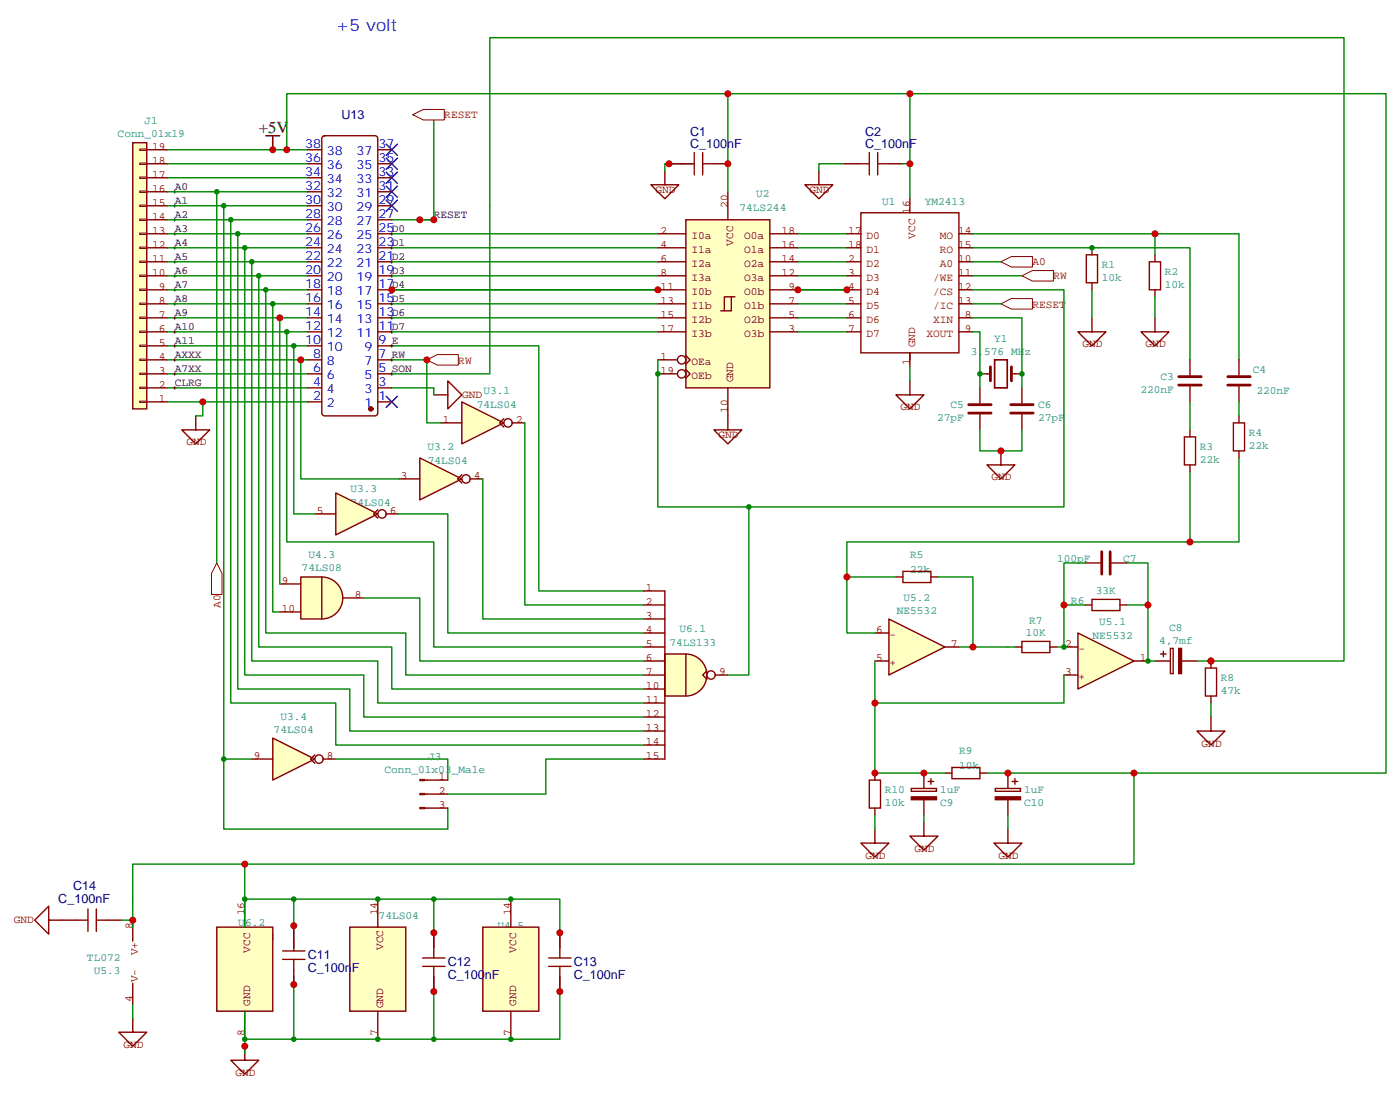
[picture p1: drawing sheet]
<svg xmlns="http://www.w3.org/2000/svg" width="353mm" height="275mm" viewBox="0 0 353 275" stroke-linecap="round" stroke-linejoin="round" font-family="sans-serif">
<path d="M116.3 101.2l10.6 5.3-10.6 5.3z" fill="#ffffc2" stroke="#850000" stroke-width=".35"/>
<g fill="none" stroke="#850000" stroke-width=".35">
<path d="M111.1 106.5h5.2M126.9 105.4l-1 1.1 1 1.1M129 106.5h3.2"/>
<circle cx="128" cy="106.5" r="1.06"/>
</g>
<path d="M105.8 115.3l10.5 5.3-10.5 5.3z" fill="#ffffc2" stroke="#850000" stroke-width=".35"/>
<g fill="none" stroke="#850000" stroke-width=".35">
<path d="M116.3 119.6l-1 1 1 1.1M100.5 120.6h5.3M118.5 120.6h3.1"/>
<circle cx="117.4" cy="120.6" r="1.06"/>
</g>
<path d="M84.6 124.1l10.6 5.3-10.6 5.3z" fill="#ffffc2" stroke="#850000" stroke-width=".35"/>
<g fill="none" stroke="#850000" stroke-width=".35">
<path d="M109.3 99.4h3.5v-3.5l3.5 3.5-3.5 3.6v-3.6M79.3 129.4h5.3M95.2 128.4l-1.1 1 1.1 1.1M97.3 129.4h3.2"/>
<circle cx="96.2" cy="129.4" r="1.06"/>
</g>
<path d="M104 28.9h5.3v26.5h-10.6M54.6 48.3h22.9M56.4 51.8h21.1M58.1 55.4h19.4M59.9 58.9h17.6M98.7 87.1h37v61.7h26.5M98.7 97.7h10.6v1.7" fill="none" stroke="#008500" stroke-width=".35"/>
<g fill="#ffffc2" stroke="#850000" stroke-width=".35">
<path d="M81.1 145.3a5.3 5.3 0 0 1 5.3 5.3 5.3 5.3 0 0 1-5.3 5.3z"/>
<path d="M75.8 145.3h5.3v10.6h-5.3z"/>
</g>
<path d="M70.5 154.1h5.3M70.5 147.1h5.3M86.4 150.6h5.3" fill="none" stroke="#850000" stroke-width=".35"/>
<g fill="none" stroke="#000" stroke-width=".25">
<path d="M43.7 58.9h.7M43.7 55.4h.7M43.7 51.8h.7M43.7 48.3h.7M44 47.9v.7M44 51.5v.7M44 55v.7M44 58.5v.7M98.4 58.9h.7M98.7 58.5v.7M108.9 55.4h.7M109.3 55v.7"/>
<path d="M43.7 76.5h.7M43.7 73h.7M43.7 69.5h.7M43.7 65.9h.7M43.7 62.4h.7M44 62.1v.7M44 65.6v.7M44 69.1v.7M44 72.6v.7M44 76.2v.7M98.4 76.5h.7M98.4 73h.7"/>
<path d="M98.4 69.5h.7M98.4 65.9h.7M98.4 62.4h.7M98.7 62.1v.7M98.7 65.6v.7M98.7 69.1v.7M98.7 72.6v.7M98.7 76.2v.7M98.7 79.7v.7M98.4 90.6h.7M98.4 87.1h.7M98.4 83.6h.7"/>
<path d="M98.4 80h.7M98.7 83.2v.7M98.7 86.7v.8M98.7 90.3v.7"/>
</g>
<path d="M54.6 48.3v93.5M61.7 62.4h15.8M63.4 65.9h14.1M65.2 69.5h12.3M68.7 76.5v77.6h1.8M72.2 83.6h5.3M75.8 90.6v30h24.7M77.5 87.1h-3.5v42.3h5.3M98.7 90.6h8.8v15.9h3.6M188.7 127.7v42.3h-5.3" fill="none" stroke="#008500" stroke-width=".35"/>
<path d="M54.6 233.5h14.1v21.2h-14.1z" fill="#ffffc2" stroke="#850000" stroke-width=".35"/>
<path d="M49.3 104.7v3.6h3.5l-3.5 3.5-3.5-3.5h3.5M61.7 226.4v7.1M61.7 254.7v7M61.7 263.5v3.5h3.5l-3.5 3.5-3.6-3.5h3.6" fill="none" stroke="#850000" stroke-width=".35"/>
<path d="M33.4 226.4v-8.8h28.3v8.8h12.3v12.4M74 245.9v15.8h-12.3v3.6" fill="none" stroke="#008500" stroke-width=".35"/>
<path d="M98.4 94.2h.7M98.7 93.8v.7" fill="none" stroke="#000" stroke-width=".25"/>
<path d="M97.3 36.3l2.8 2.8M97.3 39.8l2.8 2.9M100.1 36.3l-2.8 2.8M100.1 39.8l-2.8 2.9M97.3 43.4l2.8 2.8M97.3 46.9l2.8 2.8M97.3 50.4l2.8 2.8M100.1 43.4l-2.8 2.8M100.1 46.9l-2.8 2.8M100.1 50.4l-2.8 2.8M97.3 99.8l2.8 2.8M100.1 99.8l-2.8 2.8" fill="none" stroke="#000085" stroke-width=".35"/>
<path d="M68.7 185.9l10.6 5.3-10.6 5.3z" fill="#ffffc2" stroke="#850000" stroke-width=".35"/>
<g fill="none" stroke="#850000" stroke-width=".35">
<path d="M63.4 191.2h5.3M79.3 190.1l-1.1 1.1 1.1 1M81.4 191.2h3.2"/>
<circle cx="80.4" cy="191.2" r="1.06"/>
</g>
<g fill="#fff" stroke="#850000" stroke-width=".25">
<path d="M54.6 141.8l1.3 2.6v5.3h-2.6v-5.3z"/>
<path d="M104 28.9l2.6-1.3h5.3v2.6h-5.3z"/>
<path d="M107.5 90.6l2.7-1.3h5.3v2.7h-5.3z"/>
</g>
<path d="M229.2 23.6v26.5M201 58.9h12.4M212.7 41.2h-6.4v1.8M201 73h12.4M201 76.5h12.4M201 69.5h12.4M201 65.9h12.4M201 62.4h12.4M201 80h12.4M201 83.6h12.4M229.2 88.9v1.7M229.2 92.4v3.5" fill="none" stroke="#008500" stroke-width=".35"/>
<g fill="none" stroke="#850000" stroke-width=".35">
<path d="M206.3 43v3.5h3.5l-3.5 3.6-3.5-3.6h3.5M213.4 58.9h3.5M216.9 53.6h24.7v35.3h-24.7zM229.2 50.1v3.5M241.6 58.9h3.5M213.4 65.9h3.5M213.4 69.5h3.5M213.4 73h3.5M213.4 76.5h3.5M213.4 62.4h3.5M241.6 65.9h3.5M241.6 69.5h3.5"/>
<path d="M241.6 73h3.5M241.6 76.5h3.5M241.6 62.4h3.5M213.4 80h3.5M213.4 83.6h3.5M229.2 95.9v3.5h3.6l-3.6 3.6-3.5-3.6h3.5M229.2 88.9v3.5M241.6 80h3.5M241.6 83.6h3.5"/>
</g>
<path d="M257.5 69.5l2.6-1.4h5.3v2.7h-5.3z" fill="#fff" stroke="#850000" stroke-width=".25"/>
<path d="M245.1 69.5h12.4" fill="none" stroke="#008500" stroke-width=".35"/>
<path d="M252.2 65.9l2.6-1.3h5.3v2.7h-5.3z" fill="#fff" stroke="#850000" stroke-width=".25"/>
<path d="M245.1 65.9h7.1" fill="none" stroke="#008500" stroke-width=".35"/>
<path d="M252.2 76.5l2.6-1.3h5.3v2.6h-5.3z" fill="#fff" stroke="#850000" stroke-width=".25"/>
<path d="M245.1 58.9h67v31.7M291 58.9v5.3M245.1 62.4h54.7v28.2M245.1 76.5h7.1M275.1 73v7M291 74.8v5.2M245.1 80h12.4v17.7M245.1 83.6h1.8v14.1M246.9 108.3v5.3h10.6v-5.3" fill="none" stroke="#008500" stroke-width=".35"/>
<g fill="none" stroke="#850000" stroke-width=".35">
<path d="M273.7 64.2h2.8v7h-2.8zM275.1 62.4v1.8M275.1 71.2v1.8M289.6 65.9h2.8v7.1h-2.8zM291 64.2v1.7M291 73v1.8M246.9 94.2h2.6M246.9 97.7v3.9M254.8 94.2h2.7M257.5 97.7v3.9M275.1 80v3.6h3.5l-3.5 3.5-3.5-3.5h3.5M291 80v3.6h3.5l-3.5 3.5-3.6-3.5h3.6"/>
<path d="M246.9 104.4v3.9M252.2 113.6v3.5h3.5l-3.5 3.5-3.6-3.5h3.6M257.5 104.4v3.9"/>
</g>
<path d="M250.6 90.6h3.2v7.1h-3.2z" fill="none" stroke="#850000" stroke-width=".42"/>
<path d="M249.5 92.4v3.5M254.8 92.4v3.5M244.1 104h5.6M244.1 101.9h5.6M254.6 104h5.7M254.6 101.9h5.7" fill="none" stroke="#850000" stroke-width=".71"/>
<path d="M223.9 155.9l14.2 7-14.2 7.1z" fill="#ffffc2" stroke="#850000" stroke-width=".35"/>
<path d="M220.4 159.4h3.5M220.4 166.5h3.5M238.1 162.9h3.5M255.7 162.9h1.8M257.5 161.5h7v2.9h-7zM264.5 162.9h1.8" fill="none" stroke="#850000" stroke-width=".35"/>
<path d="M241.6 162.9h12.3" fill="none" stroke="#008500" stroke-width=".35"/>
<path d="M271.6 159.4l14.1 7.1-14.1 7z" fill="#ffffc2" stroke="#850000" stroke-width=".35"/>
<g fill="none" stroke="#850000" stroke-width=".35">
<path d="M273.3 152.4h1.8M275.1 151h7.1v2.8h-7.1zM282.2 152.4h1.7M268 162.9h3.6M268 170h3.6M285.7 166.5h3.5M291 166.5h3.9M292.4 164.7h1.4M293.1 164v1.4M294.9 163.3h.7v6.4h-.7zM297.7 166.5h3.9M303.7 168.2h2.8v7.1h-2.8z"/>
<path d="M305.1 166.5v1.7M305.1 175.3v1.8M219 196.5h2.8v7h-2.8zM220.4 194.7v1.8M305.1 180.6v3.5h3.5l-3.5 3.5-3.5-3.5h3.5M220.4 208.8v3.5h3.5l-3.5 3.6-3.5-3.6h3.5M220.4 203.5v1.8M232.8 207v3.6h3.5l-3.5 3.5-3.6-3.5h3.6M253.9 208.8v3.5h3.6l-3.6 3.6-3.5-3.6h3.5M33.4 231.7v5.3M33.4 256.4v3.6h3.6l-3.6 3.5-3.5-3.5h3.5M33.4 247.6v5.3"/>
</g>
<path d="M273.3 152.4h-5.3v10.5h-1.7M283.9 152.4h5.3v14.1h1.8M253.9 162.9h1.8M305.1 177.1v3.5M220.4 205.3v3.5M33.4 226.4v7.1M33.4 252.9v3.5" fill="none" stroke="#008500" stroke-width=".35"/>
<path d="M297 163.3h.7v6.4h-.7z" fill="#850000" stroke="#850000" stroke-width=".35"/>
<path d="M172.8 55.4h21.2v42.3h-21.2z" fill="#ffffc2" stroke="#850000" stroke-width=".35"/>
<g fill="none" stroke="#850000" stroke-width=".35">
<path d="M165.7 58.9h7.1M167.5 43v3.5h3.5l-3.5 3.6-3.5-3.6h3.5M183.4 48.3v7.1M194 58.9h7M165.7 73h7.1M165.7 69.5h7.1M165.7 76.5h7.1M165.7 65.9h7.1M165.7 62.4h7.1M184.3 74.8h-1.8v3.5M185.1 74.8h-.8v3.5h-2.7M194 73h7"/>
<path d="M194 69.5h7M194 76.5h7M194 65.9h7M194 62.4h7M165.7 90.6h5M165.7 80h7.1M165.7 83.6h7.1M165.7 94.2h5M172.8 89.6l1 1-1 1.1M172.8 93.1l1 1.1-1 1M183.4 97.7v10.6h3.5l-3.5 3.5-3.6-3.5h3.6M194 80h7"/>
<path d="M194 83.6h7"/>
<circle cx="171.7" cy="94.2" r="1.06"/>
<circle cx="171.7" cy="90.6" r="1.06"/>
</g>
<path d="M183.4 23.6v24.7M98.7 58.9h67M174.6 41.2h-7.1v1.8M98.7 76.5h67M98.7 73h67M98.7 69.5h67M98.7 65.9h67M98.7 62.4h67M245.1 73h22.9v54.7h-102.3v-37.1M98.7 83.6h67M98.7 80h67" fill="none" stroke="#008500" stroke-width=".35"/>
<path d="M88.1 233.5h14.1v21.2h-14.1z" fill="#ffffc2" stroke="#850000" stroke-width=".35"/>
<path d="M95.2 226.4v7.1M95.2 254.7v7" fill="none" stroke="#850000" stroke-width=".35"/>
<path d="M74 226.4h35.3v12.4M109.3 245.9v15.8h-35.3" fill="none" stroke="#008500" stroke-width=".35"/>
<path d="M121.6 233.5h14.1v21.2h-14.1z" fill="#ffffc2" stroke="#850000" stroke-width=".35"/>
<path d="M128.7 226.4v7.1M128.7 254.7v7" fill="none" stroke="#850000" stroke-width=".35"/>
<path d="M109.3 226.4h31.7v12.4M141 245.9v15.8h-31.7" fill="none" stroke="#008500" stroke-width=".35"/>
<path d="M33.4 35.9h3.6v67.1h-3.6z" fill="#ffffc2" stroke="#850000" stroke-width=".35"/>
<g fill="none" stroke="#850000" stroke-width=".25">
<path d="M35.2 37.5h1.8v.4h-1.8zM35.2 41.1h1.8v.3h-1.8zM35.2 44.6h1.8v.3h-1.8zM35.2 48.1h1.8v.4h-1.8zM35.2 51.6h1.8v.4h-1.8zM35.2 55.2h1.8v.3h-1.8zM35.2 58.7h1.8v.4h-1.8zM35.2 62.2h1.8v.4h-1.8zM35.2 65.8h1.8v.3h-1.8zM35.2 69.3h1.8v.3h-1.8zM35.2 72.8h1.8v.4h-1.8zM35.2 76.3h1.8v.4h-1.8z"/>
<path d="M35.2 79.9h1.8v.3h-1.8zM35.2 83.4h1.8v.3h-1.8zM35.2 86.9h1.8v.4h-1.8zM35.2 90.5h1.8v.3h-1.8zM35.2 94h1.8v.3h-1.8zM35.2 97.5h1.8v.4h-1.8zM35.2 101h1.8v.4h-1.8z"/>
</g>
<g fill="none" stroke="#850000" stroke-width=".35">
<path d="M37 37.7h5.3M37 58.9h5.3M37 55.4h5.3M37 51.8h5.3M37 48.3h5.3M37 44.8h5.3M37 41.2h5.3M37 69.5h5.3M37 65.9h5.3M37 62.4h5.3M37 76.5h5.3M37 73h5.3"/>
<path d="M37 97.7h5.3M37 94.2h5.3M37 90.6h5.3M37 87.1h5.3M37 83.6h5.3M37 80h5.3M37 101.2h5.3"/>
</g>
<g fill="none" stroke="#008500" stroke-width=".35">
<path d="M42.3 37.7h35.2M42.3 58.9h17.6M42.3 41.2h35.2M42.3 44.8h35.2M42.3 48.3h12.3M42.3 51.8h14.1M42.3 55.4h15.8M42.3 62.4h19.4M42.3 65.9h21.1M42.3 69.5h22.9M42.3 76.5h26.4M42.3 94.2h35.2"/>
<path d="M51.1 101.2h26.4"/>
</g>
<g fill="#ffffc2" stroke="#850000" stroke-width=".35">
<path d="M172.8 164.7a5.3 5.3 0 0 1 5.3 5.3 5.3 5.3 0 0 1-5.3 5.3z"/>
<path d="M167.5 164.7h5.3v10.6h-5.3z"/>
</g>
<g fill="none" stroke="#850000" stroke-width=".35">
<path d="M299.8 90.6v3.9M299.8 97.3v3.9M312.1 90.6v3.9M312.1 97.3v3.9M298.4 110h2.8v7.1h-2.8zM299.8 108.3v1.7M299.8 117.1v1.8M310.7 106.5h2.8v7.1h-2.8zM312.1 104.7v1.8M312.1 113.6v1.7M162.2 148.8h5.3v42.4h-5.3M162.2 152.4h5.3"/>
<path d="M162.2 155.9h5.3M162.2 159.4h5.3M225.7 145.3h1.8M227.5 143.9h7v2.8h-7zM234.5 145.3h1.8M273.3 141.8h3.9M280 141.8h3.9M162.2 173.5h5.3M162.2 177.1h5.3M162.2 162.9h5.3M162.2 166.5h5.3M162.2 170h5.3"/>
<path d="M178.1 168.9l-1.1 1.1 1.1 1.1M180.2 170h3.2M107 200h5.8M107 196.5h5.8M162.2 180.6h5.3M162.2 184.1h5.3M162.2 187.6h5.3M229.6 198.6h6.3v.7h-6.3zM232.8 194.7v3.9M233.8 196.8h1.4M234.5 196.1v1.4M238.1 194.7h1.7"/>
<path d="M239.8 193.3h7.1v2.8h-7.1zM246.9 194.7h1.7M250.8 198.6h6.3v.7h-6.3zM253.9 194.7v3.9M255 196.8h1.4M255.7 196.1v1.4M107 203.5h5.8M232.8 201.4v3.9M253.9 201.4v3.9M12.3 231.7v-3.5l-3.6 3.5 3.6 3.6v-3.6h3.5"/>
<circle cx="179.1" cy="170" r="1.06"/>
</g>
<g fill="none" stroke="#008500" stroke-width=".35">
<path d="M56.4 51.8v139.4M58.1 55.4v121.7h26.5v10.5h77.6M59.9 58.9v114.6h28.2v10.6h74.1M42.3 73h24.7M61.7 62.4v107.6h30v10.6h70.5M63.4 65.9v100.6h31.8v10.6h67M65.2 69.5v93.4h33.5v10.6h63.5M67 73v86.4h35.2v10.6h60M67 73h10.5M68.7 76.5h8.8M98.7 73h67M201 73h12.4"/>
<path d="M42.3 83.6h29.9v52.9h37.1v26.4h52.9M42.3 87.1h31.7M42.3 97.7h35.2M42.3 90.6h35.2M42.3 80h35.2M70.5 80v67.1M98.7 94.2h24.7v-84.7h215.2v157h-37M42.3 101.2h8.8v3.5h-1.8M132.2 106.5v45.9h30M100.5 129.4h12.3v30h49.4M121.6 120.6v35.3h40.6M91.7 150.6h14.1v15.9h56.4"/>
<path d="M56.4 191.2v17.6h56.4v-5.3M56.4 191.2h7M84.6 191.2h28.2v5.3M162.2 191.2h-24.7v8.8h-24.7"/>
</g>
<g fill="#850000" stroke="#850000" stroke-width=".25">
<path d="M105.8 203.3h1.2v.4h-1.2z"/>
<path d="M105.8 199.8h1.2v.4h-1.2z"/>
<path d="M105.8 196.3h1.2v.3h-1.2z"/>
</g>
<path d="M44 79.7v.7M43.7 80h.7M43.7 83.6h.7M43.7 87.1h.7M43.7 90.6h.7M43.7 94.2h.7M43.7 97.7h.7M44 83.2v.7M44 86.7v.8M44 90.3v.7M44 93.8v.7M44 97.3v.7" fill="none" stroke="#000" stroke-width=".25"/>
<g fill="#850000" stroke="#850000" stroke-width=".35">
<path d="M250.8 200.7h6.3v.7h-6.3z"/>
<path d="M229.6 200.7h6.3v.7h-6.3z"/>
</g>
<path d="M297 94.9h5.6M297 97h5.6M309.3 94.9h5.7M309.3 97h5.7M277.6 139v5.6M279.7 139v5.6" fill="none" stroke="#850000" stroke-width=".71"/>
<g fill="none" stroke="#008700" stroke-width=".35">
<path d="M72.2 37.7v-14.1h277v171.1h-100.6M105.8 55.4h3.5M227.5 41.2h1.7M299.8 118.9v17.6h-86.4v22.9h7M299.8 101.2v7.1M312.1 115.3v21.2h-12.3M312.1 101.2v3.5M213.4 145.3h12.3M236.3 145.3h8.8v17.6M273.3 141.8h-5.3v10.6M283.9 141.8h5.3v10.6M220.4 166.5v10.6h47.6v-7.1"/>
<path d="M220.4 177.1v17.6h17.7M285.7 194.7v22.9h-224M232.8 205.3v1.7M253.9 205.3v3.5M30.6 231.7h2.8M61.7 226.4v7.1M61.7 254.7v7"/>
</g>
<g fill="none" stroke="#a10000" stroke-width=".35">
<path d="M174.9 38.4v5.7M177 38.4v5.7M219 38.4v5.7M221.1 38.4v5.7M172.1 41.2h2.8M177 41.2h2.8M216.2 41.2h2.8M221.1 41.2h2.8M19.3 231.7h2.9M22.2 228.9v5.7M24.3 231.7h2.8M24.3 228.9v5.7"/>
<path d="M71.2 239.5h5.6M74 236.7v2.8M109.3 238.4v2.9M141 238.4v2.9M71.2 241.6h5.6M74 241.6v2.8M106.5 241.3h5.6M106.5 243.4h5.6M109.3 243.4v2.8M138.2 241.3h5.7M138.2 243.4h5.7M141 243.4v2.8"/>
</g>
<g fill="none" stroke="#870000" stroke-width=".35">
<path d="M77.5 37.7h3.6M81.3 34.4l.5-.2h12.7a.71 .71 0 0 1 .7 .7v69.1l-.3 .5-.4 .2h-12.7l-.5-.2-.2-.5v-69.1zM95.2 37.7h3.5M77.5 41.2h3.6M77.5 44.8h3.6M77.5 48.3h3.6M77.5 51.8h3.6M77.5 55.4h3.6M77.5 58.9h3.6M95.2 41.2h3.5M95.2 44.8h3.5M95.2 48.3h3.5"/>
<path d="M95.2 51.8h3.5M95.2 55.4h3.5M95.2 58.9h3.5M168.6 41.2h3.5M179.8 41.2h3.6M212.7 41.2h3.5M223.9 41.2h3.6M77.5 76.5h3.6M77.5 62.4h3.6M77.5 73h3.6M77.5 65.9h3.6M77.5 69.5h3.6"/>
<path d="M95.2 76.5h3.5M95.2 62.4h3.5M95.2 73h3.5M95.2 65.9h3.5M95.2 69.5h3.5M77.5 97.7h3.6M77.5 94.2h3.6M77.5 90.6h3.6M77.5 87.1h3.6M77.5 83.6h3.6M77.5 80h3.6M95.2 97.7h3.5"/>
<path d="M95.2 94.2h3.5M95.2 90.6h3.5M95.2 87.1h3.5M95.2 83.6h3.5M95.2 80h3.5M77.5 101.2h3.6M95.2 101.2h3.5M15.8 231.7h3.5M27.1 231.7h3.5M74 233.2v3.5M109.3 234.9v3.5M141 234.9v3.5"/>
<path d="M74 244.4v3.6M109.3 246.2v3.5M141 246.2v3.5"/>
</g>
<path d="M67 34.2h3.5M68.7 34.2v3.5" fill="none" stroke="#000" stroke-width=".35"/>
<circle cx="93.4" cy="103" r=".53" fill="#870000" stroke="#870000" stroke-width=".35"/>
<g fill="#008500">
<circle cx="61.7" cy="226.4" r=".71"/>
<circle cx="61.7" cy="261.7" r=".71"/>
<circle cx="257.5" cy="94.2" r=".71"/>
<circle cx="246.9" cy="94.2" r=".71"/>
<circle cx="275.1" cy="62.4" r=".71"/>
<circle cx="268" cy="162.9" r=".71"/>
<circle cx="289.2" cy="166.5" r=".71"/>
<circle cx="165.7" cy="94.2" r=".71"/>
<circle cx="305.1" cy="166.5" r=".71"/>
<circle cx="188.7" cy="127.7" r=".71"/>
<circle cx="74" cy="226.4" r=".71"/>
<circle cx="74" cy="261.7" r=".71"/>
<circle cx="95.2" cy="226.4" r=".71"/>
<circle cx="95.2" cy="261.7" r=".71"/>
<circle cx="109.3" cy="226.4" r=".71"/>
<circle cx="109.3" cy="261.7" r=".71"/>
<circle cx="128.7" cy="261.7" r=".71"/>
<circle cx="54.6" cy="48.3" r=".71"/>
<circle cx="56.4" cy="51.8" r=".71"/>
<circle cx="58.1" cy="55.4" r=".71"/>
<circle cx="59.9" cy="58.9" r=".71"/>
<circle cx="61.7" cy="62.4" r=".71"/>
<circle cx="68.7" cy="76.5" r=".71"/>
<circle cx="56.4" cy="191.2" r=".71"/>
<circle cx="51.1" cy="101.2" r=".71"/>
<circle cx="67" cy="73" r=".71"/>
<circle cx="72.2" cy="83.6" r=".71"/>
<circle cx="74" cy="87.1" r=".71"/>
<circle cx="70.5" cy="80" r=".71"/>
<circle cx="128.7" cy="226.4" r=".71"/>
</g>
<g fill="#c00">
<circle cx="299.8" cy="136.5" r=".88"/>
<circle cx="213.4" cy="145.3" r=".88"/>
<circle cx="245.1" cy="162.9" r=".88"/>
<circle cx="289.2" cy="152.4" r=".88"/>
<circle cx="268" cy="152.4" r=".88"/>
<circle cx="220.4" cy="177.1" r=".88"/>
<circle cx="220.4" cy="194.7" r=".88"/>
<circle cx="232.8" cy="194.7" r=".88"/>
<circle cx="253.9" cy="194.7" r=".88"/>
<circle cx="33.4" cy="231.7" r=".88"/>
<circle cx="61.7" cy="263.5" r=".88"/>
<circle cx="74" cy="233.2" r=".88"/>
<circle cx="74" cy="248" r=".88"/>
<circle cx="109.3" cy="234.9" r=".88"/>
<circle cx="109.3" cy="249.7" r=".88"/>
<circle cx="141" cy="234.9" r=".88"/>
<circle cx="141" cy="249.7" r=".88"/>
<circle cx="183.4" cy="41.2" r=".88"/>
<circle cx="168.6" cy="41.2" r=".88"/>
<circle cx="229.2" cy="41.2" r=".88"/>
<circle cx="61.7" cy="217.6" r=".88"/>
<circle cx="252.2" cy="113.6" r=".88"/>
<circle cx="291" cy="58.9" r=".88"/>
<circle cx="305.1" cy="166.5" r=".88"/>
<circle cx="51.1" cy="101.2" r=".88"/>
<circle cx="70.5" cy="80" r=".88"/>
<circle cx="201" cy="73" r=".88"/>
<circle cx="213.4" cy="73" r=".88"/>
<circle cx="165.7" cy="73" r=".88"/>
<circle cx="229.2" cy="23.6" r=".88"/>
<circle cx="285.7" cy="194.7" r=".88"/>
<circle cx="183.4" cy="23.6" r=".88"/>
<circle cx="107.5" cy="90.6" r=".88"/>
<circle cx="109.3" cy="55.4" r=".88"/>
</g>
<g fill="#008500">
<circle cx="65.2" cy="69.5" r=".71"/>
<circle cx="63.4" cy="65.9" r=".71"/>
</g>
<g fill="#c00">
<circle cx="68.7" cy="37.7" r=".88"/>
<circle cx="72.2" cy="37.7" r=".88"/>
<circle cx="105.8" cy="55.4" r=".88"/>
<circle cx="75.8" cy="90.6" r=".88"/>
<circle cx="98.7" cy="73" r=".88"/>
</g>
<text font-size="4.2" fill="#00f" x="84.6" y="7.7">+5 volt</text>
<text font-size="4.2" x="65.2" y="33.5">+5V</text>
<g font-size="3.2" fill="#000080">
<text x="86" y="29.9">U13</text>
<text x="173.9" y="34.1">C1</text>
<text x="218" y="34.1">C2</text>
<text x="173.9" y="37.4">C_100nF</text>
<text x="218" y="37.4">C_100nF</text>
<text x="14.7" y="227.5">C_100nF</text>
<text x="18.4" y="224.1">C14</text>
<text x="77.5" y="244.8">C_100nF</text>
<text x="77.5" y="241.6">C11</text>
<text x="112.8" y="243.4">C12</text>
<text x="144.6" y="243.4">C13</text>
<text x="112.8" y="246.6">C_100nF</text>
<text x="144.6" y="246.6">C_100nF</text>
</g>
<g font-size="3.2" fill="#00f">
<text x="76.9" y="37.4">38</text>
<text x="76.9" y="40.9">36</text>
<text x="82.4" y="39.1">38</text>
<text x="89.8" y="39.1">37</text>
<text x="95.4" y="40.9">35</text>
<text x="95.4" y="37.4">37</text>
<text x="76.9" y="44.4">34</text>
<text x="76.9" y="47.9">32</text>
<text x="82.4" y="42.7">36</text>
<text x="82.4" y="46.2">34</text>
<text x="89.8" y="46.2">33</text>
<text x="89.8" y="42.7">35</text>
<text x="95.4" y="47.9">31</text>
<text x="95.4" y="44.4">33</text>
<text x="76.9" y="51.5">30</text>
<text x="82.4" y="49.7">32</text>
<text x="82.4" y="53.2">30</text>
<text x="89.8" y="53.2">29</text>
<text x="89.8" y="49.7">31</text>
<text x="95.4" y="51.5">29</text>
<text x="76.9" y="55">28</text>
<text x="76.9" y="58.5">26</text>
<text x="82.4" y="56.8">28</text>
<text x="89.8" y="56.8">27</text>
<text x="95.4" y="58.5">25</text>
<text x="95.4" y="55">27</text>
<text x="76.9" y="62.1">24</text>
<text x="76.9" y="65.6">22</text>
<text x="82.4" y="60.3">26</text>
<text x="82.4" y="63.8">24</text>
<text x="89.8" y="63.8">23</text>
<text x="89.8" y="60.3">25</text>
<text x="95.4" y="65.6">21</text>
<text x="95.4" y="62.1">23</text>
<text x="76.9" y="69.1">20</text>
<text x="82.4" y="67.3">22</text>
<text x="82.4" y="70.9">20</text>
<text x="89.8" y="70.9">19</text>
<text x="89.8" y="67.3">21</text>
<text x="95.4" y="69.1">19</text>
<text x="76.9" y="72.6">18</text>
<text x="76.9" y="76.2">16</text>
<text x="82.4" y="74.4">18</text>
<text x="82.4" y="77.9">16</text>
<text x="89.8" y="77.9">15</text>
<text x="89.8" y="74.4">17</text>
<text x="95.4" y="76.2">15</text>
<text x="95.4" y="72.6">17</text>
<text x="76.9" y="79.7">14</text>
<text x="76.9" y="83.2">12</text>
<text x="82.4" y="81.5">14</text>
<text x="89.8" y="81.5">13</text>
<text x="95.4" y="83.2">11</text>
<text x="95.4" y="79.7">13</text>
<text x="76.9" y="86.7">10</text>
<text x="82.4" y="85">12</text>
<text x="82.4" y="88.5">10</text>
<text x="89.8" y="85">11</text>
<text x="91.9" y="88.5">9</text>
<text x="95.4" y="86.7">9</text>
<text x="78.9" y="90.3">8</text>
<text x="78.9" y="93.8">6</text>
<text x="82.4" y="92">8</text>
<text x="82.4" y="95.6">6</text>
<text x="91.9" y="95.6">5</text>
<text x="91.9" y="92">7</text>
<text x="95.4" y="93.8">5</text>
<text x="95.4" y="90.3">7</text>
<text x="78.9" y="97.3">4</text>
<text x="78.9" y="100.9">2</text>
<text x="82.4" y="99.1">4</text>
<text x="91.9" y="99.1">3</text>
<text x="95.4" y="100.9">1</text>
<text x="95.4" y="97.3">3</text>
<text x="82.4" y="102.6">2</text>
<text x="91.9" y="102.6">1</text>
</g>
<g font-size="2.8" fill="#840000">
<text x="111.9" y="29.8">RESET</text>
<text x="38.3" y="41.2">18</text>
<text x="38.3" y="37.7">19</text>
<text x="38.3" y="44.7">17</text>
<text x="38.3" y="51.8">15</text>
<text x="38.3" y="48.3">16</text>
<text x="165.1" y="48.6">GND</text>
<text x="183.3" y="52.4" transform="rotate(-90 183.3 52.4)">20</text>
<text x="203.9" y="48.6">GND</text>
<text x="229.2" y="53.8" transform="rotate(-90 229.2 53.8)">16</text>
<text x="38.3" y="58.8">13</text>
<text x="38.3" y="55.3">14</text>
<text x="166.4" y="58.8">2</text>
<text x="196.9" y="58.8">18</text>
<text x="213.7" y="58.8">17</text>
<text x="241.4" y="58.8">14</text>
<text x="38.3" y="65.9">11</text>
<text x="38.3" y="62.4">12</text>
<text x="166.4" y="62.4">4</text>
<text x="166.4" y="65.9">6</text>
<text x="174.2" y="60.2">I0a</text>
<text x="174.2" y="63.7">I1a</text>
<text x="184.7" y="61.8" transform="rotate(-90 184.7 61.8)">VCC</text>
<text x="187.5" y="63.7">O1a</text>
<text x="187.5" y="60.2">O0a</text>
<text x="196.9" y="65.9">14</text>
<text x="196.9" y="62.4">16</text>
<text x="213.7" y="62.4">18</text>
<text x="213.7" y="65.9">2</text>
<text x="218.3" y="60.2">D0</text>
<text x="218.3" y="63.7">D1</text>
<text x="230.6" y="60.1" transform="rotate(-90 230.6 60.1)">VCC</text>
<text x="236.8" y="60.2">MO</text>
<text x="236.8" y="63.7">RO</text>
<text x="241.4" y="65.9">10</text>
<text x="241.4" y="62.4">15</text>
<text x="38.3" y="69.4">10</text>
<text x="166.4" y="69.4">8</text>
<text x="174.2" y="67.3">I2a</text>
<text x="174.2" y="70.8">I3a</text>
<text x="187.5" y="70.8">O3a</text>
<text x="187.5" y="67.3">O2a</text>
<text x="196.9" y="69.4">12</text>
<text x="213.7" y="69.4">3</text>
<text x="218.3" y="67.3">D2</text>
<text x="218.3" y="70.8">D3</text>
<text x="235.1" y="70.8">/WE</text>
<text x="236.8" y="67.3">A0</text>
<text x="241.4" y="69.4">11</text>
<text x="260.1" y="66.9">A0</text>
<text x="265.4" y="70.4">RW</text>
<text x="40" y="76.5">8</text>
<text x="40" y="73">9</text>
<text x="166.4" y="73">11</text>
<text x="166.4" y="76.5">13</text>
<text x="174.2" y="74.3">I0b</text>
<text x="174.2" y="77.8">I1b</text>
<text x="187.5" y="77.8">O1b</text>
<text x="187.5" y="74.3">O0b</text>
<text x="198.6" y="76.5">7</text>
<text x="198.6" y="73">9</text>
<text x="213.7" y="73">4</text>
<text x="213.7" y="76.5">5</text>
<text x="218.3" y="74.3">D4</text>
<text x="218.3" y="77.8">D5</text>
<text x="235.1" y="74.3">/CS</text>
<text x="235.1" y="77.8">/IC</text>
<text x="241.4" y="73">12</text>
<text x="241.4" y="76.5">13</text>
<text x="260.1" y="77.4">RESET</text>
<text x="40" y="83.5">6</text>
<text x="40" y="80">7</text>
<text x="166.4" y="80">15</text>
<text x="166.4" y="83.5">17</text>
<text x="174.2" y="81.4">I2b</text>
<text x="187.5" y="81.4">O2b</text>
<text x="198.6" y="83.5">3</text>
<text x="198.6" y="80">5</text>
<text x="213.7" y="80">6</text>
<text x="213.7" y="83.5">7</text>
<text x="218.3" y="81.4">D6</text>
<text x="235.1" y="81.4">XIN</text>
<text x="243.1" y="80">8</text>
<text x="243.1" y="83.5">9</text>
<text x="40" y="87.1">5</text>
<text x="174.2" y="84.9">I3b</text>
<text x="187.5" y="84.9">O3b</text>
<text x="218.3" y="84.9">D7</text>
<text x="230.6" y="87.5" transform="rotate(-90 230.6 87.5)">GND</text>
<text x="233.4" y="84.9">XOUT</text>
<text x="272.7" y="87.5">GND</text>
<text x="288.6" y="87.5">GND</text>
<text x="40" y="94.1">3</text>
<text x="40" y="90.6">4</text>
<text x="115.5" y="91.6">RW</text>
<text x="166.4" y="90.6">1</text>
<text x="166.4" y="94.1">19</text>
<text x="174.2" y="92">OEa</text>
<text x="174.2" y="95.5">OEb</text>
<text x="229.2" y="92" transform="rotate(-90 229.2 92)">1</text>
<text x="40" y="101.2">1</text>
<text x="40" y="97.6">2</text>
<text x="116.4" y="100.2">GND</text>
<text x="184.7" y="96.3" transform="rotate(-90 184.7 96.3)">GND</text>
<text x="111.6" y="106.5">1</text>
<text x="130" y="106.5">2</text>
<text x="183.3" y="104" transform="rotate(-90 183.3 104)">10</text>
<text x="226.9" y="103.3">GND</text>
<text x="47" y="112.2">GND</text>
<text x="181" y="110.3">GND</text>
<text x="101" y="120.6">3</text>
<text x="119.4" y="120.6">4</text>
<text x="249.8" y="121">GND</text>
<text x="79.8" y="129.4">5</text>
<text x="98.2" y="129.4">6</text>
<text x="71" y="147">9</text>
<text x="162.7" y="148.8">1</text>
<text x="55.5" y="153.1" transform="rotate(-90 55.5 153.1)">A0</text>
<text x="71" y="154.1">10</text>
<text x="89.4" y="150.6">8</text>
<text x="162.7" y="152.3">2</text>
<text x="162.7" y="155.9">3</text>
<text x="162.7" y="159.4">4</text>
<text x="220.8" y="159.4">6</text>
<text x="224.1" y="160.7">-</text>
<text x="162.7" y="162.9">5</text>
<text x="162.7" y="166.4">6</text>
<text x="220.8" y="166.4">5</text>
<text x="224.1" y="167.8">+</text>
<text x="239.5" y="162.9">7</text>
<text x="268.4" y="162.9">2</text>
<text x="271.7" y="164.3">-</text>
<text x="287.2" y="166.4">1</text>
<text x="162.7" y="173.5">10</text>
<text x="162.7" y="170">7</text>
<text x="181.2" y="170">9</text>
<text x="268.4" y="170">3</text>
<text x="271.7" y="171.3">+</text>
<text x="162.7" y="177">11</text>
<text x="162.7" y="180.6">12</text>
<text x="162.7" y="184.1">13</text>
<text x="64" y="191.1">9</text>
<text x="82.4" y="191.1">8</text>
<text x="162.7" y="187.6">14</text>
<text x="162.7" y="191.1">15</text>
<text x="302.7" y="188">GND</text>
<text x="110.6" y="196.4">1</text>
<text x="110.6" y="200">2</text>
<text x="110.6" y="203.5">3</text>
<text x="230.4" y="214.5">GND</text>
<text x="218.1" y="216.2">GND</text>
<text x="251.6" y="216.2">GND</text>
<text x="3.5" y="232.5">GND</text>
<text x="33.4" y="234" transform="rotate(-90 33.4 234)">8</text>
<text x="61.6" y="230.5" transform="rotate(-90 61.6 230.5)">16</text>
<text x="95.1" y="230.5" transform="rotate(-90 95.1 230.5)">14</text>
<text x="128.7" y="230.5" transform="rotate(-90 128.7 230.5)">14</text>
<text x="63" y="240" transform="rotate(-90 63 240)">VCC</text>
<text x="96.5" y="239.3" transform="rotate(-90 96.5 239.3)">VCC</text>
<text x="130" y="240" transform="rotate(-90 130 240)">VCC</text>
<text x="34.8" y="240.6" transform="rotate(-90 34.8 240.6)">V+</text>
<text x="34.8" y="247.4" transform="rotate(-90 34.8 247.4)">V-</text>
<text x="33.4" y="252.4" transform="rotate(-90 33.4 252.4)">4</text>
<text x="63" y="253.3" transform="rotate(-90 63 253.3)">GND</text>
<text x="96.5" y="254" transform="rotate(-90 96.5 254)">GND</text>
<text x="130" y="253.3" transform="rotate(-90 130 253.3)">GND</text>
<text x="31.1" y="263.9">GND</text>
<text x="61.6" y="261" transform="rotate(-90 61.6 261)">8</text>
<text x="95.1" y="261" transform="rotate(-90 95.1 261)">7</text>
<text x="128.7" y="261" transform="rotate(-90 128.7 261)">7</text>
<text x="59.3" y="270.9">GND</text>
</g>
<g font-size="2.8" fill="#008484">
<text x="29.6" y="34.4">Conn_01x19</text>
<text x="36.4" y="31.2">J1</text>
<text x="186.3" y="53.2">74LS244</text>
<text x="190.5" y="49.7">U2</text>
<text x="222.3" y="51.6">U1</text>
<text x="233" y="51.6">YM2413</text>
<text x="277.6" y="70.7">10k</text>
<text x="277.6" y="67.5">R1</text>
<text x="293.4" y="69.3">R2</text>
<text x="293.4" y="72.5">10k</text>
<text x="244.5" y="89.3">3.576 MHz</text>
<text x="250.5" y="86.1">Y1</text>
<text x="292.4" y="95.7">C3</text>
<text x="315.6" y="93.9">C4</text>
<text x="121.8" y="99.2">U3.1</text>
<text x="287.3" y="98.9">220nF</text>
<text x="316.5" y="99.2">220nF</text>
<text x="120.1" y="102.8">74LS04</text>
<text x="236.1" y="106">27pF</text>
<text x="239.5" y="102.8">C5</text>
<text x="261.5" y="106">27pF</text>
<text x="261.5" y="102.8">C6</text>
<text x="107.7" y="113.4">U3.2</text>
<text x="302.3" y="113.3">R3</text>
<text x="314.6" y="113">22k</text>
<text x="314.6" y="109.8">R4</text>
<text x="107.7" y="116.9">74LS04</text>
<text x="302.3" y="116.6">22k</text>
<text x="88.3" y="123.8">U3.3</text>
<text x="88.3" y="127.3">74LS04</text>
<text x="76" y="143.8">74LS08</text>
<text x="77.7" y="140.5">U4.3</text>
<text x="229.3" y="140.5">R5</text>
<text x="266.3" y="141.6">100pF</text>
<text x="282.9" y="141.6">C7</text>
<text x="229.3" y="144.3">22k</text>
<text x="276.1" y="149.7">33K</text>
<text x="225.9" y="154.6">NE5532</text>
<text x="227.6" y="151.4">U5.2</text>
<text x="269.8" y="152.1">R6</text>
<text x="171.2" y="159.1">U6.1</text>
<text x="258.4" y="160.3">10K</text>
<text x="259.3" y="157.1">R7</text>
<text x="275.3" y="161">NE5532</text>
<text x="276.9" y="157.4">U5.1</text>
<text x="294.6" y="158.9">C8</text>
<text x="168.6" y="162.6">74LS133</text>
<text x="292" y="162.1">4,7mf</text>
<text x="307.6" y="171.6">R8</text>
<text x="307.6" y="174.8">47k</text>
<text x="68.9" y="184.6">74LS04</text>
<text x="70.6" y="181.4">U3.4</text>
<text x="107.9" y="191.5">J3</text>
<text x="241.6" y="189.9">R9</text>
<text x="96.9" y="194.7">Conn_01x03_Male</text>
<text x="241.6" y="193.6">10k</text>
<text x="222.9" y="203">10k</text>
<text x="222.9" y="199.8">R10</text>
<text x="236.8" y="199.8">1uF</text>
<text x="236.8" y="203">C9</text>
<text x="258" y="199.8">1uF</text>
<text x="258" y="203">C10</text>
<text x="60" y="233.2">U6.2</text>
<text x="95.4" y="231.6">74LS04</text>
<text x="57.5" y="236.7">74LS133</text>
<text x="93.6" y="238.4">U3.7</text>
<text x="123.6" y="237.2">74LS08</text>
<text x="125.3" y="234">U4.5</text>
<text x="21.9" y="242.1">TL072</text>
<text x="23.6" y="245.4">U5.3</text>
</g>
<g font-size="2.8">
<text x="44" y="47.8">A0</text>
<text x="44" y="51.3">A1</text>
<text x="44" y="58.3">A3</text>
<text x="44" y="54.8">A2</text>
<text x="98.7" y="58.3">D0</text>
<text x="109.3" y="54.8">RESET</text>
<text x="44" y="65.4">A5</text>
<text x="44" y="61.9">A4</text>
<text x="98.7" y="65.4">D2</text>
<text x="98.7" y="61.9">D1</text>
<text x="44" y="68.9">A6</text>
<text x="98.7" y="68.9">D3</text>
<text x="44" y="76">A8</text>
<text x="44" y="72.5">A7</text>
<text x="98.7" y="76">D5</text>
<text x="98.7" y="72.5">D4</text>
<text x="44" y="79.5">A9</text>
<text x="44" y="83">A10</text>
<text x="98.7" y="83">D7</text>
<text x="98.7" y="79.5">D6</text>
<text x="44" y="86.6">A11</text>
<text x="98.7" y="86.6">E</text>
<text x="44" y="90.1">AXXX</text>
<text x="44" y="93.6">A7XX</text>
<text x="98.7" y="90.1">RW</text>
<text x="98.7" y="93.6">SON</text>
<text x="44" y="97.2">CLRG</text>
</g>
</svg>
